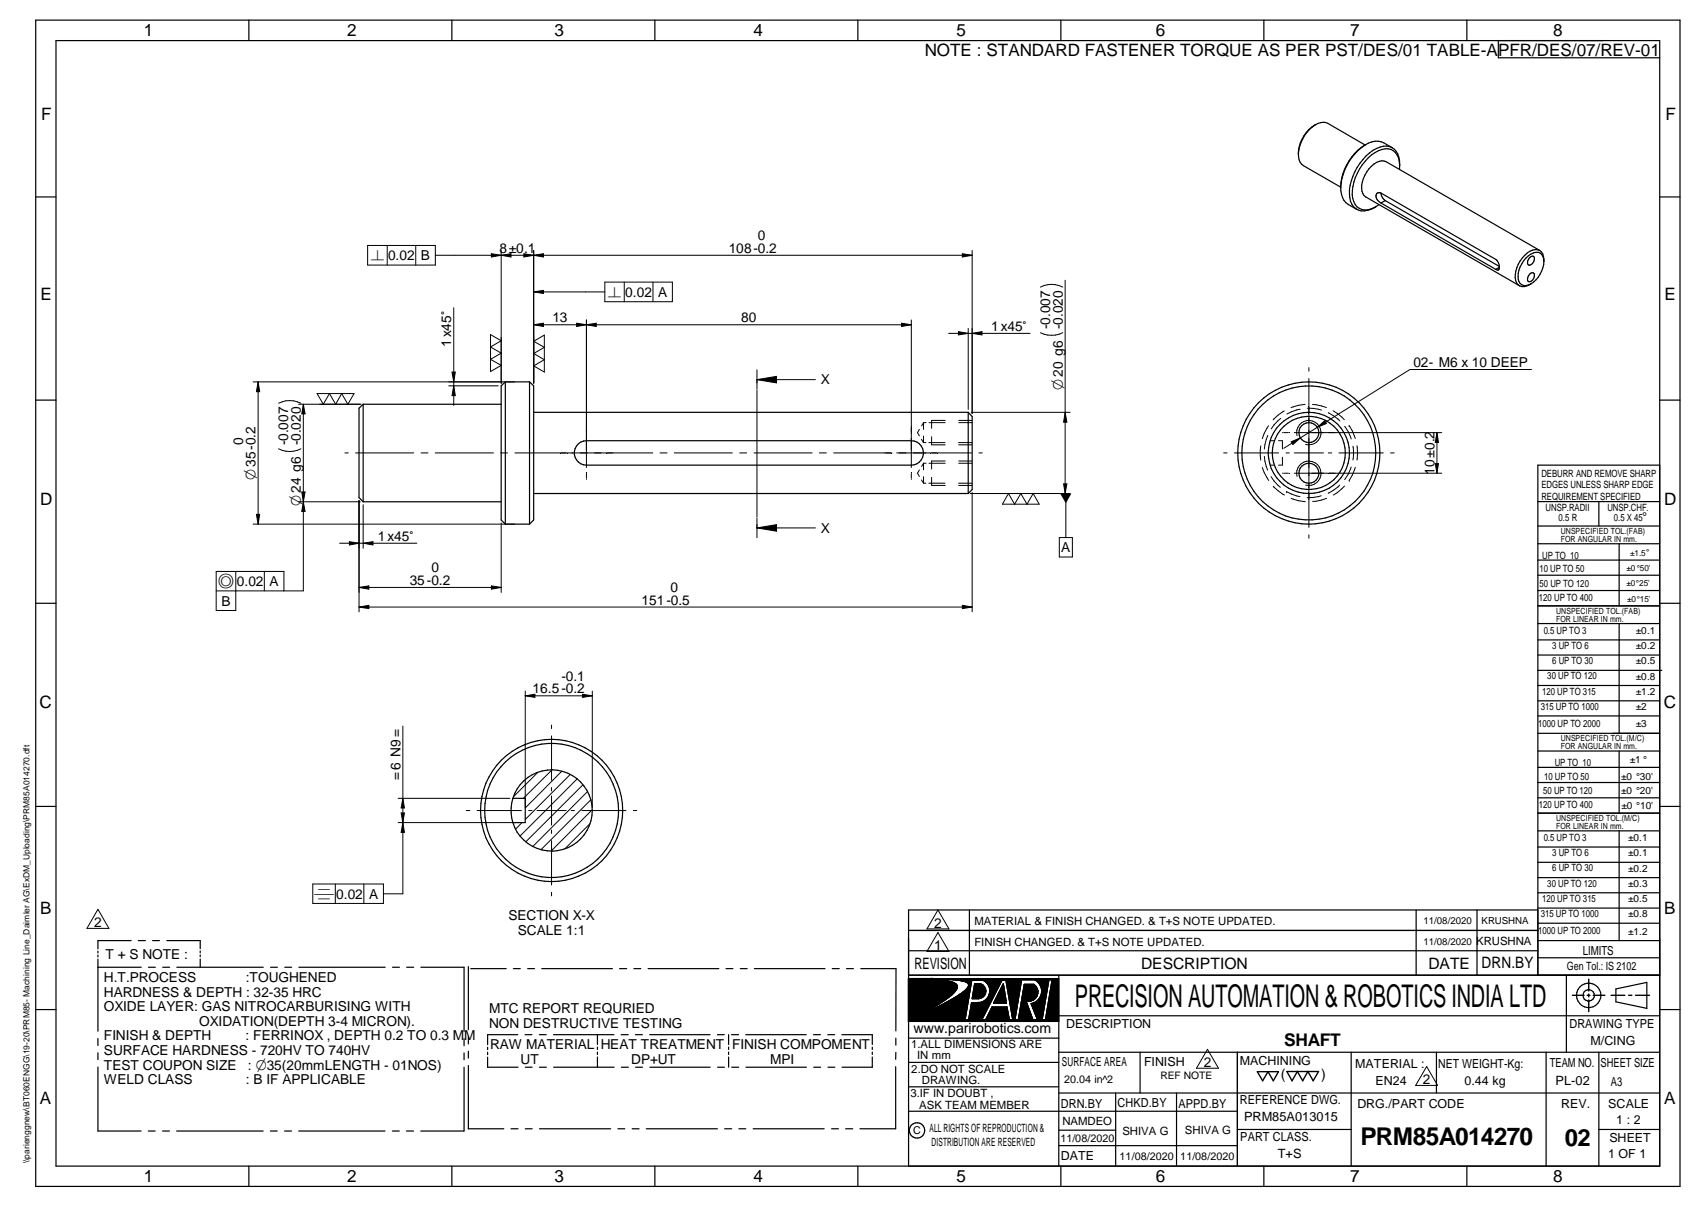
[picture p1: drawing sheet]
<svg xmlns="http://www.w3.org/2000/svg" width="420mm" height="297mm" viewBox="0 0 420 297" stroke-linecap="round" stroke-linejoin="round" font-family="sans-serif">
<g fill="none" stroke="#000" stroke-width=".3">
<path d="M8.8 5h405v287h-405zM13.8 10h395v277h-395zM61.3 5v5M111.3 5v5M161.3 5v5M211.3 5v5M261.3 5v5M311.3 5v5M361.3 5v5M369 10v4.2h39.8M324 30.6a8.6 8.6 0 0 0-4.2 7.4M336.2 35.7l-9.2-5.3a3.6 3.6 0 0 0-3.8 .9 8.7 8.7 0 0 0-3.3 8l.3 .6 .8 .9 9.2 5.3"/>
<path d="M336.2 35.7a4.5 4.5 0 0 1 4.6-.6l2.1 1.3M336.2 35.7a13.6 13.6 0 0 0-6 10.4M336.4 35.6a12.8 12.8 0 0 0-6.2 10.7M342.9 36.4a4.4 4.4 0 0 1 1.8 4.4M342.9 36.4a4.6 4.6 0 0 0-4.8 .6 13.2 13.2 0 0 0-5.7 11.6 3.5 3.5 0 0 0 5.2 2.9l1.3-.6M8.8 48.5h5M330.2 46.1a5.2 5.2 0 0 0 3.9 5.4M340.1 50a1.56 1.56 0 0 1-.9-2.5h.9l28.5 16.5a2.37 2.37 0 0 1 .7 1.8M340.1 50l28.3 16.3M340.1 47.5l.2 .8 .9 1.1M341.2 49.4l-1.1 .6M341.2 49.4l28.1 16.2"/>
<path d="M344.7 41.7a4.5 4.5 0 0 0-2.1-4.9 6.4 6.4 0 0 0-6.4 2.9 11.9 11.9 0 0 0-3 9.1 3.4 3.4 0 0 0 5.5 2.1l.9-.5M408.8 48.5h5M369.3 65.8l-.2 .6-.7-.1M369.3 65.8l-.9 .5M376.8 67.4l.3-.2h.5a1.32 1.32 0 0 1 .1 1.4 1.32 1.32 0 0 1-1.4 .6 1.52 1.52 0 0 1 .5-1.8zM376.8 63.4l.3-.3h.5a1.47 1.47 0 0 1-1.1 2.2 1.26 1.26 0 0 1 .3-1.9zM379.2 61.6l-37.8-21.8a3.3 3.3 0 0 0-3.7 1.1 6.8 6.8 0 0 0-2.1 6.8l.8 .8 37.8 21.8M379.2 61.6a2.68 2.68 0 0 1 1 2.7M379.2 61.6a3.3 3.3 0 0 0-3.7 1.2 7.2 7.2 0 0 0-2.2 6.2 2.07 2.07 0 0 0 3.4 1.1l.4-.3M380.2 64.3a1.92 1.92 0 0 0-.9-2 1.92 1.92 0 0 0-2.2 .2 6.3 6.3 0 0 0-3 6.8 1.89 1.89 0 0 0 3 .5M380.2 64.3a7 7 0 0 1-3.1 5.5M8.8 98.5h5"/>
<path d="M89.4 99.5l-1 1v22l1 1M89.4 99.5v24M89.4 99.5h34M124.4 94l-1 1v33l1 1M124.4 94v35M124.4 94h6M130.4 94v35M130.4 94l1 1v33l-1 1M408.8 98.5h5M131.4 101.5h107.1M142.4 109.2l.6-.4 1.4-.3h80a3 3 0 0 1 3 3 3 3 0 0 1-3 3h-80a3 3 0 0 1-2.8-2 3 3 0 0 1 .8-3.3zM238.5 101.5v20"/>
<path d="M238.5 101.5l.9 1v18l-.9 1M408.8 114.5h-30.1v125.5M89.4 123.5h34M124.4 129h6M131.4 121.5h107.1M378.7 123.4h30.1M378.7 133.8h30.1M378.7 137.8h30.1M378.7 129.5h30.1M393.8 123.4v6.1M398.8 133.8v15.3M8.8 148.5h5"/>
<path d="M378.7 141.6h30.1M378.7 145.3h30.1M378.7 149.1h30.1M378.7 153.5h30.1M378.7 157.5h30.1M398.8 153.5v27M408.8 148.5h5M378.7 161.2h30.1M378.7 165h30.6M378.7 168.7h30.1M378.7 172.5h30.1M378.7 176.2h30.1"/>
<path d="M8.8 198.5h5M126.3 196.5h3.1v5.9h-3.1M126.3 196.5a10.3 10.3 0 0 0 0 5.9M126.3 196.5a10 10 0 0 1 15.4-5.2 10 10 0 0 1 0 16.3 10 10 0 0 1-15.4-5.2M378.7 184.8h30.1M378.7 188.8h30.1M378.7 192.6h30.1M378.7 196.3h30.1M378.7 180.5h30.1M398.8 184.8v15.3M408.8 198.5h5M378.7 200.1h30.1"/>
<path d="M378.7 204.5h30.1M378.7 208.4h30.1M378.7 212.2h30.1M378.7 216h30.1M378.7 219.7h30.1M398.8 204.5v27M24.1 238h10.7M24.1 234.1v.4M24.1 235v.5M24.1 236.1v17.7M32.3 231.5h-8.2v2M34.1 231.5h1.7"/>
<path d="M36.6 238h1.7M37.6 231.5h1.7M40.1 238h1.7M41.1 231.5h8.2v2M43.5 238h21.3M49.3 234v.5M49.3 235v.5M49.3 236v2M66.6 238h1.7M70.1 238h1.7M73.6 238h21.3M96.7 238h1.7"/>
<path d="M100.1 238h1.8M103.7 238h10.6v15.8M115.3 237.9v15.5M115.9 238.4h8.8M126.4 238.4h1.7M130 238.4h1.6M133.4 238.4h17.4M152.6 238.4h1.7M156.1 238.4h1.7M159.6 238.4h17.4M178.8 238.4h1.7M182.3 238.4h1.7"/>
<path d="M185.8 238.4h17.4M205 238.4h1.7M208.5 238.4h1.7M212 238.4h8.7l-.1 15.3M223.8 240h185M223.8 229h154.9M223.8 234h154.9M238.7 223.9v16M260.8 240v47M348.8 223.9v16M363.8 223.9v16M378.7 223.9h-154.9v63.1"/>
<path d="M378.7 223.5h30.1M378.7 227.2h30.1M378.7 231.5h30.1M378.7 235.7h30.1M385.8 240v19M8.8 248.5h5M24.1 255.6v1.7M24.1 259.1v1.7M114.3 255.6v1.7M114.3 259.1v1.7M115.3 255.2v1.7M115.3 258.7v1.7"/>
<path d="M120.1 257.7v.6M120.1 259v.5M127.5 254.6h-7.4v2.5M129.3 254.6h1.7M132.8 254.6h1.7M136.3 254.6h14.9M147.1 254.6v2.4M147.1 257.7v.6M147.1 258.9v.6M153 254.6h1.7M156.5 254.6h1.7M160 254.6h14.9"/>
<path d="M176.7 254.6h1.7M179.4 254.6v2.4M179.4 257.7v.6M179.4 258.9v.6M180.2 254.6h1.7M183.7 254.6h14.9M200.4 254.6h1.6M203.9 254.6h1.7M207.3 254.6h7.5v2.4M214.8 257.7v.6M214.8 258.9v.6M220.6 255.5v1.7"/>
<path d="M220.6 259v1.7M223.8 255.5h37M223.8 251.4h37M223.8 240.8h37M260.8 250h148M260.8 259h148M280.8 259v10M304.7 259v28M332.8 259v28M353.8 259v10M380.8 259v28M393.8 259v28"/>
<path d="M398 243.4l7.6-1.6v6.4l-7.6-1.7zM408.8 248.5h5M24.1 262.6v15.7h10.6M36.5 278.3h1.7M40 278.3h1.7M43.5 278.3h21.3M66.6 278.3h1.7M70.1 278.3h1.7M73.6 278.3h21.2M96.6 278.3h1.7M100.1 278.3h1.7M114.3 262.6v15.7h-10.7"/>
<path d="M115.3 262.2v15.6h8.8M120.1 260.2v2.4h7.5M125.8 277.8h1.8M129.4 277.8h1.7M129.4 262.6h1.7M132.9 277.8h17.5M132.9 262.6h1.7M136.3 262.6h14.9M147.1 260.1v2.5M152.2 277.8h1.7M153 262.6h1.8M155.7 277.8h1.7"/>
<path d="M156.5 262.6h1.7M159.2 277.8h17.5M160.1 262.6h14.8M176.7 262.6h1.7M178.5 277.8h1.7M179.4 260.1v2.5M180.2 262.6h1.7M182 277.8h1.7M183.7 262.6h14.9M185.5 277.8h17.5M200.4 262.6h1.7M203.9 262.6h1.7"/>
<path d="M204.8 277.8h1.7M208.3 277.8h1.7M214.8 260.1v2.5h-7.4M220.6 262.5v15.3h-8.8M223.8 261.5h37M223.8 267.5h37M223.8 273.5h80.9M260.8 269h148M260.8 278.1h14M274.8 269v18M289.8 269v18M304.7 278h28.1"/>
<path d="M393.8 278h15M61.3 287v5M111.3 287v5M161.3 287v5M211.3 287v5M260.8 281.9h43.9M261.3 287v5M311.3 287v5M361.3 287v5"/>
<circle cx="322.3" cy="111.5" r="16.5"/>
<circle cx="322.3" cy="111.5" r="17.5"/>
<circle cx="322.3" cy="111.5" r="9"/>
<circle cx="322.4" cy="116.5" r="2.46"/>
<circle cx="322.4" cy="111.5" r="10"/>
<circle cx="322.4" cy="106.5" r="2.45"/>
<circle cx="135.9" cy="199.4" r="16.5"/>
<circle cx="135.9" cy="199.5" r="17.5"/>
<circle cx="391.3" cy="244.9" r="1.41"/>
<circle cx="391.3" cy="245" r="3"/>
<circle cx="225.9" cy="278.2" r="1.89"/>
</g>
<g fill="none" stroke="#000" stroke-width=".34">
<path d="M226.4 249.9l-2.6 1.5M226.9 249.6l-.2 .2M227.8 249.1l-.3 .2M229.3 240.8l1.5 .2M229.3 240.8l4.3 .7M229.3 240.8l5.6 .3M229.6 240.8l.4 .1M230 240.9l3.6 .1M230 240.9l-6.2-.1v10.6M230.8 241l2.8 .5M230.8 241l.5 .1M231 247.2l-7.2 4.2"/>
<path d="M231.4 247.6l-.3 .2M231.7 247.4l-.3 .2M232 241.2h.3M233.3 241h.3M233.6 241.5l.7 .1M233.6 241l1.2 .1M233.8 241.5l.2 .1M234.3 241.6l1.1 .5 .3 .5M234.3 241.6l1.1 .6M234.5 244.7l-3.6 2.6-2.8 1.7M234.8 241.1l2.9 .5M234.9 241.1l2.8 .5"/>
<path d="M234.9 245.7l-5 2.7-6.1 3M235 245.7l-5.3 2.8-5.9 2.9M235.4 243.7l-1.1 1.2-3.1 2.2M235.4 243.7l-.4 .5M235.5 243.5l-.1 .2M235.6 242.4l.1 .2M235.6 243.4l-.1 .1M235.7 242.6l-.2 .9M235.7 242.6l-.3 1.1M236 245l-1 .7M236 245l-1.1 .7M237.5 243.9l-1.5 1.1"/>
<path d="M237.7 241.6l.8 .4M237.7 241.6l.8 .4 .1 .3M238.3 243.2l-.8 .7M238.4 243l-.1 .1M238.4 241.9l.1 .1M238.5 242.9l-.1 .1M238.5 242.9l-.9 .9M238.5 242l.1 .6M238.5 242.7v.2M238.6 242.5l-.1 .2M239.3 241.2h2.8a2.94 2.94 0 0 1 1.7 3 2.94 2.94 0 0 1-2.2 2.5l-2.3 .1-.7 4.2h-1zM240.1 242.1h1.4a1.85 1.85 0 0 1 1.2 2.1 1.85 1.85 0 0 1-1.7 1.5h-1.5z"/>
<path d="M246.7 241.2h1.1l1.7 9.8h-.9l-.6-3.1h-3.7l-1.5 3.1h-1zM247.1 242.2l.8 4.7h-3.2zM251.6 241.1h3.2a3.2 3.2 0 0 1 1.7 3.3 3.2 3.2 0 0 1-2.5 2.6l1.6 4h-1.2l-1.8-4.7a2.25 2.25 0 0 0 2.8-1.2 2.25 2.25 0 0 0-.8-2.8h-2.3l-1.5 8.7h-.9zM258.3 241.1h.9l-1.7 9.9h-.9zM387.3 244.9h2.8M390.9 244.9h.7M391.3 241v2.9M391.3 244.6v.7M391.3 246.1v2.9M392.4 244.9h2.9M396.8 244.9h3.4M401.1 244.9h.8"/>
<path d="M402.8 244.9h3.5M309.7 263.7h5.2l-1.3 2.3-1.3-2.3-1.3 2.3zM316.9 263.7h7.8l-1.3 2.3-1.3-2.3-1.3 2.3-1.3-2.3-1.3 2.3z"/>
</g>
<g fill="#000">
<path d="M121 62.4l2.4 .4-2.4 .4zM123.4 62.8l2.4-.4v.8zM129 62.4l2.4 .4-2.4 .4zM131.4 62.8l2.4-.4v.8zM131.4 79.9l2.4-.4v.8zM131.4 71.8l2.4-.3v.7zM142 79.5l2.4 .4-2.4 .4zM144.4 79.9l2.4-.4v.8zM222 79.5l2.4 .4-2.4 .4zM237 62.4l2.4 .4-2.4 .4zM63.6 94l.4 2.4h-.8zM111.3 91.6h.8l-.4 2.4z"/>
<path d="M111.7 95l.4 2.4h-.8zM186.4 93.4l4.9-.8v1.6zM236 81.6l2.5 .4-2.5 .4zM239.4 82l2.4-.4v.8zM74.7 99.5l.4 2.4h-.8zM261.9 119.1h.9l-.5 2.4zM262.3 101.5l.5 2.4h-.9zM318 108.7l2.2-.9-1.8 1.6zM324.4 105.2l1.9-1.7 .4 .7zM353.5 114.1h.8l-.4 2.4zM353.9 106.5l.4 2.4h-.8zM63.2 126.6h.8l-.4 2.4z"/>
<path d="M74.3 121.1h.8l-.4 2.4zM74.7 123.5l.4 2.4h-.8zM86.1 133.3l2.3 .4-2.3 .4zM89.4 133.7l2.5-.4v.8zM186.4 129.9l4.9-.8v1.6zM261.1 121.5h2.8l-1.4 2.4zM88.4 144.6l2.4-.4v.8zM88.4 149.4l2.4-.4v.8zM121 144.2l2.4 .4-2.4 .4zM237 149l2.4 .4-2.4 .4zM129.4 171.2l2.3-.3v.7zM143.5 170.9l2.4 .3-2.4 .4z"/>
<path d="M99.2 196.5l.4 2.3h-.8zM98.8 200.1h.8l-.4 2.3zM99.2 202.4l.4 2.5h-.8zM247.1 242.2l.8 4.7h-3.2z"/>
<path d="M223.8 240.8h5.5l4.1 .6a2.33 2.33 0 0 1 2.3 1.5l-.6 1.2-2.2 1.9-3.2 2-5.9 3.4z" fill-rule="evenodd"/>
<path d="M229.3 240.8l7.2 .5 1.8 .5 .3 .3v.5l-.4 .7-.8 .7-2.4 1.7-5.3 2.8-5.9 2.9h37v-10.6zM246.7 241.2h1.1l1.7 9.8h-.9l-.6-3.1h-3.7l-1.5 3.1h-1zM239.3 241.2h2.8a2.94 2.94 0 0 1 1.7 3 2.94 2.94 0 0 1-2.2 2.5l-2.3 .1-.7 4.2h-1zM251.6 241.1h3.2a3.2 3.2 0 0 1 1.7 3.3 3.2 3.2 0 0 1-2.5 2.6l1.6 4h-1.2l-1.8-4.7a2.25 2.25 0 0 0 2.8-1.2 2.25 2.25 0 0 0-.8-2.8h-2.3l-1.5 8.7h-.9zM258.3 241.1h.9l-1.7 9.9h-.9z" fill-rule="evenodd"/>
<path d="M240.1 242.1h1.4a1.85 1.85 0 0 1 1.2 2.1 1.85 1.85 0 0 1-1.7 1.5h-1.5z" fill-rule="evenodd"/>
</g>
<g fill="#000">
<circle cx="235.4" cy="242.2" r=".17"/>
<circle cx="235.5" cy="242.3" r=".17"/>
<circle cx="238.4" cy="241.9" r=".17"/>
</g>
<g fill="none" stroke="#000" stroke-width=".25">
<path d="M90.5 60.4h16.7v4.8h-16.7zM95.4 60.4v4.8M102.4 60.4v4.8M107.2 62.8h132.2M111.7 75.7v24.1M121 62.4l2.4 .4-2.4 .4zM123.4 61.6v32.8M123.4 62.8l2.4-.4v.8zM129 62.4l2.4 .4-2.4 .4zM131.4 61.6v32.8M131.4 62.8l2.4-.4v.8zM131.4 71.8l2.4-.3v.7z"/>
<path d="M131.4 79.9l2.4-.4v.8zM131.4 79.9h93M131.4 71.8h17.6M142 79.5l2.4 .4-2.4 .4zM144.4 78.7v36.4M144.4 79.9l2.4-.4v.8zM149 69.4h16.6v4.9h-16.6zM153.7 69.4v4.9M160.8 69.4v4.9M222 79.5l2.4 .4-2.4 .4zM224.4 78.7v36.4M237 62.4l2.4 .4-2.4 .4z"/>
<path d="M239.4 61.6v40.2M256.2 70.7a5.9 5.9 0 0 1 5.5 0M262.3 69v52.5M62.3 94h64.4M63.6 94l.4 2.4h-.8zM63.6 94v35M68.6 99.2a6.3 6.3 0 0 1 5.5 0M73.5 99.5h15.4M74.7 99.5l.4 2.4h-.8zM74.7 99.5v45.9h-21.5M78.1 96.9h9.1l-1.5 2.6-1.6-2.6-1.4 2.6-1.6-2.6-1.5 2.6zM110.5 95h12.2"/>
<path d="M111.3 91.6h.8l-.4 2.4zM111.7 95l.4 2.4h-.8zM120.8 82.3l2.6 1.6-2.6 1.5 2.6 1.5-2.6 1.5 2.6 1.5-2.6 1.5zM131.4 84l2.7-1.5v9.1l-2.7-1.6 2.7-1.5-2.7-1.5 2.7-1.5zM186.4 91v4.8M186.4 96.1v31.2M186.4 93.4h14.4M186.4 93.4l4.9-.8v1.6zM233.6 82h20.1M236 81.6l2.5 .4-2.5 .4zM238.5 80.8v20M239.4 82l2.4-.4v.8z"/>
<path d="M256.2 81.9a6.3 6.3 0 0 0 5.5 0M321.4 99.5l-1.5 .2-1.9 .6M322.4 90.5v.9M322.4 93.1v36.7M323.2 99.5l3.5 .8M377.2 90.9h-30l-22.8 14.3M68.6 110.4a5.9 5.9 0 0 0 5.5 0M85 111.5h.8M87.6 111.5h14.3M103.7 111.5h1.7M107.2 111.5h14.3M123.3 111.5h1.7"/>
<path d="M126.8 111.5h34M144.4 116.5v1.2M144.4 117.9v.1M162.5 111.5h1.8M166.1 111.5h14.3M182.2 111.5h1.7M185.7 111.5h14.3M201.8 111.5h1.7M205.3 111.5h14.4M220.8 111.5h18.5M224.4 116.5v1.2M224.4 117.9v.1"/>
<path d="M226.4 115.7l-.4 .8 .4 .8M226.4 105.7l-.4 .8 .4 .8M226.9 118.1l.5 .8M226.9 108.1l.5 .8M227.4 104v1.7M227.4 107.3v1.6M227.4 114v1.6M227.4 117.3v1.6M227.4 118.9h.6M227.4 114h.7M227.4 114l-.4 .8M227.4 108.9h.6"/>
<path d="M227.4 104h.7M227.4 104l-.4 .8M228.8 118.9h3.9M228.8 108.9h3.9M228.8 114h4M228.8 104h4M229.4 117.5v2h3.4M229.4 107.5v2h3.4M232.8 113.5h-3.4v1.9M232.8 103.5h-3.4v1.9M236.1 118.9h3.3M236.1 108.9h3.3"/>
<path d="M236.1 114h3.3M236.1 104h3.3M236.1 119.5h3.3M236.1 113.5h3.3M236.1 109.5h3.3M236.1 103.5h3.3M239.2 101.5h24.4M241.1 111.5h.8M261.9 119.1h.9l-.5 2.4zM262.3 101.5l.5 2.4h-.9zM301.4 111.5h.8M304 111.5h10.9"/>
<path d="M310.5 109.7l-.1 1 .1 2.5M310.9 115.1l.5 1.2 1.1 1.9M311.4 112.3l.1 1.2 .7 2.2M312.2 107.1l-.7 2.3-.1 1.1M312.4 104.8l-1 1.8-.5 1.3M312.8 114.5h1M312.8 108.5h1M313 117.3l.8 1.1 1.5 1.5M313.6 119.7l1.2 1.1 1.5 1M314.9 108.5h.9v2M315.4 103l-1.6 1.6-.7 .9M315.8 112.5v2h-.9"/>
<path d="M315.8 106.5h.1M315.8 116.5h.1M316.1 106.5h1.2M316.1 116.5h1.2M316.3 101.1l-1.5 1.1-1.2 1.1M316.7 111.5h.8M318 108.7l2.2-.9-1.8 1.6zM318.8 111.5h7.2M318.8 106.5h36.3M318.8 116.5h36.3M319.4 117.3a3 3 0 0 1 2.7-3.8 3 3 0 0 1 3.2 3.2 3 3 0 0 1-3.7 2.7M319.4 107.2a3 3 0 0 1 2.7-3.7 3 3 0 0 1 3.2 3.3 3 3 0 0 1-3.7 2.6"/>
<path d="M320.2 100.7l-2.2 .6-1.1 .6M322 100.5h1.4l2 .4M324.4 105.2l-8.2 5.1M324.4 105.2l1.9-1.7 .4 .7zM327.1 111.5h.9M327.1 101.6l2.9 2M328.3 101.1l1 .6 1.8 1.6M329.8 111.5h10.9M329.9 119.4l-1.5 1.2-1.3 .8M331.1 119.6l-1.8 1.6-.9 .6M331.2 104.9l.9 1.4 .7 1.7M332.3 104.7h.1"/>
<path d="M332.3 118.2h.1M332.3 104.8l.7 1.2 .8 1.9M332.8 114.9l-.7 1.8-.9 1.3M333.2 109.8l.2 1.7-.2 1.7M333.8 115l-.8 2-.7 1.2M334.2 109.7l.1 1.8-.1 1.7M342.5 111.5h.9M353.5 114.1h.8l-.4 2.4zM353.9 106.5l.4 2.4h-.8zM353.9 106.5v10M62.3 129h64.4M63.2 126.6h.8l-.4 2.4z"/>
<path d="M73.5 123.5h15.2M74.3 121.1h.8l-.4 2.4zM74.7 123.5l.4 2.4h-.8zM83.6 133.7h19M86.1 133.3l2.3 .4-2.3 .4zM88.4 123.2v27.4M89.4 124.2v10.7M89.4 133.7l2.5-.4v.8zM123.4 128.7v17.1M186.4 127.5v4.8M186.4 129.9l4.9-.8v1.6zM186.4 129.9h14.4"/>
<path d="M239 121.5h24.6M239.4 121.2v29.4M248.4 121.5l1.5 2.6 1.5-2.6 1.5 2.6 1.6-2.6 1.4 2.6h-9zM260.9 132.3h3.2v4.8h-3.2zM262.5 121.5v10.8M316.9 121h.1M316.9 121l1.1 .6 2.2 .6M318 122.6l1.9 .6 1.6 .2M322.4 131.6v.9M325.4 122l-2 .4-1.5 .1M326.7 122.6l-1.2 .5-2.2 .3M58.1 140.6v9.6h-4.9v-9.6h16.7v4.8"/>
<path d="M65.1 140.6v4.8M88.4 144.6l2.4-.4v.8zM88.4 149.4l2.4-.4v.8zM88.4 144.6h35M88.4 149.4h151M121 144.2l2.4 .4-2.4 .4zM237 149l2.4 .4-2.4 .4zM99.2 178.7v41.3h-4.8M129.4 170.1v28.7M129.4 171.2l2.3-.3v.7zM129.4 171.2h16.5M135.8 178.4v.9"/>
<path d="M143.5 170.9l2.4 .3-2.4 .4zM145.9 170.1v28.7M98 196.5h27.6M99.2 196.5l.4 2.3h-.8zM114.8 199.5h.9M117.5 199.5h10.9M130.2 199.5h.9M132.2 199.5h7.2M132.5 190l-6.1 6.1M135.8 181.1v10.9M135.8 193.8v.8M135.8 195.9v7.2"/>
<path d="M135.9 189.5l-7 7M138.4 189.8l-9 9M140.5 190.6l-11.1 11.1M140.7 199.5h.8M142.1 191.7l-14 14M143.3 199.5h10.9M143.6 193.1l-14.1 14.1M144.7 194.8l-13.5 13.5M145.5 196.8l-12.2 12.3M145.8 199.3l-10.1 10.2M156 199.5h.8M77 217.6h17.4v4.7h-17.4z"/>
<path d="M82.6 217.6v4.7M89.6 217.6v4.7M98 202.4h29.1M98.8 200.1h.8l-.4 2.3zM99.2 202.4l.4 2.5h-.8zM128.6 202.4l-1.6 1.6M135.8 204.3v.8M135.8 206.9v10.9M135.8 219.6v.9M145.3 202.7l-6.2 6.2M24.1 223.8l2.7 4.7h-5.4zM231 229.5l2.7 4.6h-5.4z"/>
<path d="M231 223.9l2.7 4.7h-5.4zM297.4 258.2l2.7 4.7h-5.4zM351.4 262.5l2.7 4.6h-5.5z"/>
</g>
<text font-size="7.7" x="264.7" y="247.9">PRECISION AUTOMATION &amp; ROBOTICS INDIA LTD</text>
<text font-size="6" x="335.1" y="281.7">PRM85A014270</text>
<text font-size="5.9" x="385.4" y="282.1">02</text>
<text font-size="4.3" x="316.3" y="257.4">SHAFT</text>
<g font-size="4.2">
<text x="35.4" y="9">1</text>
<text x="85.5" y="8.9">2</text>
<text x="136.6" y="9">3</text>
<text x="185.6" y="9">4</text>
<text x="235.6" y="9">5</text>
<text x="284.6" y="8.8">6</text>
<text x="332.6" y="9">7</text>
<text x="382.6" y="9">8</text>
<text x="227.7" y="13.8">NOTE : STANDARD FASTENER TORQUE AS PER PST/DES/01 TABLE-A</text>
<text x="369" y="13.7">PFR/DES/07/REV-01</text>
<text x="10.1" y="29.6">F</text>
<text x="410.2" y="29.6">F</text>
<text x="9.9" y="73.9">E</text>
<text x="409.9" y="73.9">E</text>
<text x="9.9" y="124.2">D</text>
<text x="409.9" y="124.2">D</text>
<text x="9.7" y="174.3">C</text>
<text x="409.7" y="174.3">C</text>
<text x="9.9" y="225">B</text>
<text x="409.8" y="225">B</text>
<text x="9.8" y="271.7">A</text>
<text x="409.8" y="271.7">A</text>
<text x="35.4" y="291">1</text>
<text x="85.5" y="290.9">2</text>
<text x="136.6" y="291">3</text>
<text x="185.6" y="291">4</text>
<text x="235.6" y="291">5</text>
<text x="284.6" y="290.8">6</text>
<text x="332.6" y="291">7</text>
<text x="382.6" y="291">8</text>
</g>
<g font-size="3.9">
<text x="225.2" y="238.6">REVISION</text>
<text x="281" y="238.6">DESCRIPTION</text>
<text x="351.8" y="238.4">DATE</text>
<text x="364.9" y="238.3">DRN.BY</text>
</g>
<g font-size="3.7">
<text x="91.3" y="64">n</text>
<text x="149.7" y="73">n</text>
<text x="261.7" y="96" transform="rotate(-90 261.7 96)">O20 g6</text>
<text x="62.9" y="118.1" transform="rotate(-90 62.9 118.1)">O35-0.2</text>
<text x="74.1" y="124.5" transform="rotate(-90 74.1 124.5)">O24 g6</text>
<text x="53.7" y="144.2">a</text>
<text x="77.3" y="221.1">d</text>
</g>
<g font-size="3.5">
<text x="224.9" y="254.3">www.parirobotics.com</text>
<text x="315.4" y="265.6">(</text>
<text x="325.4" y="265.6">)</text>
</g>
<g font-size="3.4">
<text x="186.7" y="59.1">0</text>
<text x="95.6" y="64">0.02 B</text>
<text x="123" y="62.2">8±0.1</text>
<text x="179.5" y="62.2">108-0.2</text>
<text x="154" y="73">0.02 A</text>
<text x="136" y="79.3">13</text>
<text x="182.6" y="79.3">80</text>
<text x="244.1" y="81.4">1x45v</text>
<text x="258.6" y="81" transform="rotate(-90 258.6 81)">-0.007</text>
<text x="261.7" y="81" transform="rotate(-90 261.7 81)">-0.020</text>
<text x="111.1" y="85.3" transform="rotate(-90 111.1 85.3)">1x45v</text>
<text x="202.2" y="94.6">X</text>
<text x="348.1" y="90.3">02- M6 x 10 DEEP</text>
<text x="59.8" y="109.6" transform="rotate(-90 59.8 109.6)">0</text>
<text x="71" y="109.6" transform="rotate(-90 71 109.6)">-0.007</text>
<text x="74.1" y="109.6" transform="rotate(-90 74.1 109.6)">-0.020</text>
<text x="353.3" y="116.8" transform="rotate(-90 353.3 116.8)">10±0.2</text>
<text x="202.2" y="131.1">X</text>
<text x="93.1" y="133.1">1x45v</text>
<text x="261.4" y="135.9">A</text>
<text x="100.9" y="144">35-0.2</text>
<text x="106.2" y="140.9">0</text>
<text x="54.6" y="149">B</text>
<text x="58.3" y="144.2">0.02 A</text>
<text x="158" y="148.8">151-0.5</text>
<text x="165.2" y="145.7">0</text>
<text x="138.2" y="167.5">-0.1</text>
<text x="131.2" y="170.6">16.5-0.2</text>
<text x="98.6" y="191.9" transform="rotate(-90 98.6 191.9)">=6 N9=</text>
<text x="82.8" y="221.1">0.02 A</text>
<text x="125.2" y="226.4">SECTION X-X</text>
<text x="23.2" y="228.1">2</text>
<text x="127.5" y="230">SCALE 1:1</text>
<text x="230.1" y="233.8">1</text>
<text x="230.1" y="228.3">2</text>
<text x="26" y="236.1">T + S NOTE :</text>
<text x="25.6" y="241.6">H.T.PROCESS</text>
<text x="25.6" y="245.2">HARDNESS &amp; DEPTH : 32-35 HRC</text>
<text x="60.5" y="241.6">:TOUGHENED</text>
<text x="25.6" y="248.8">OXIDE LAYER: GAS NITROCARBURISING WITH</text>
<text x="120.5" y="249.3">MTC REPORT REQURIED</text>
<text x="25.6" y="256">FINISH &amp; DEPTH</text>
<text x="49.1" y="252.4">OXIDATION(DEPTH 3-4 MICRON).</text>
<text x="60.5" y="256">: FERRINOX , DEPTH 0.2 TO 0.3 MM</text>
<text x="120.5" y="252.9">NON DESTRUCTIVE TESTING</text>
<text x="25.6" y="259.6">SURFACE HARDNESS - 720HV TO 740HV</text>
<text x="25.6" y="263.2">TEST COUPON SIZE</text>
<text x="61.1" y="263.2">: O35(20mmLENGTH - 01NOS)</text>
<text x="120.7" y="258.3">RAW MATERIAL HEAT TREATMENT FINISH COMPOMENT</text>
<text x="128.2" y="261.9">UT</text>
<text x="155.4" y="261.9">DP+UT</text>
<text x="189.6" y="261.9">MPI</text>
<text x="296.4" y="262.6">2</text>
<text x="25.6" y="266.8">WELD CLASS</text>
<text x="60.5" y="266.8">: B IF APPLICABLE</text>
<text x="350.4" y="266.8">2</text>
</g>
<g font-size="3.1">
<text x="404.4" y="128.3">°</text>
<text x="389.8" y="234.9">LIMITS</text>
<text x="262.6" y="253">DESCRIPTION</text>
<text x="386.5" y="253">DRAWING TYPE</text>
<text x="391.7" y="257.1">M/CING</text>
<text x="261.5" y="262.3">SURFACE AREA</text>
<text x="281.8" y="262.3">FINISH</text>
<text x="305.4" y="262.2">MACHINING</text>
<text x="333.8" y="262.8">MATERIAL :</text>
<text x="354.2" y="262.7">NET WEIGHT-Kg:</text>
<text x="381.7" y="262.6">TEAM NO.</text>
<text x="394.2" y="262.6">SHEET SIZE</text>
<text x="338.8" y="267.1">EN24</text>
<text x="360.7" y="267">0.44 kg</text>
<text x="383.1" y="267.1">PL-02</text>
<text x="396.7" y="267.4">A3</text>
<text x="261.3" y="272.6">DRN.BY</text>
<text x="275.2" y="272.5">CHKD.BY</text>
<text x="290.3" y="272.7">APPD.BY</text>
<text x="305.4" y="271.8">REFERENCE DWG.</text>
<text x="306.4" y="275.9">PRM85A013015</text>
<text x="334.3" y="272.8">DRG./PART CODE</text>
<text x="384.5" y="272.7">REV.</text>
<text x="396.1" y="272.6">SCALE</text>
<text x="305.5" y="280.8">PART CLASS.</text>
<text x="396.4" y="281.1">SHEET</text>
<text x="398.1" y="276.5">1 : 2</text>
<text x="261.3" y="285.6">DATE</text>
<text x="314.7" y="284.9">T+S</text>
<text x="396.1" y="284.9">1 OF 1</text>
</g>
<g font-size="2.8">
<text x="240" y="227.7">MATERIAL &amp; FINISH CHANGED. &amp; T+S NOTE UPDATED.</text>
<text x="240" y="232.8">FINISH CHANGED. &amp; T+S NOTE UPDATED.</text>
<text x="363.5" y="232.6">KRUSHNA</text>
<text x="385.9" y="238.7">Gen Tol.: IS 2102</text>
<text x="224.4" y="257.9">1.ALL DIMENSIONS ARE</text>
<text x="224.4" y="264">2.DO NOT SCALE</text>
<text x="225.9" y="260.7">IN mm</text>
<text x="227.1" y="266.8">DRAWING.</text>
<text x="224.2" y="270">3.IF IN DOUBT ,</text>
<text x="226.4" y="272.8">ASK TEAM MEMBER</text>
<text x="228.9" y="278.7">ALL RIGHTS OF REPRODUCTION &amp;</text>
<text x="261.7" y="276.8">NAMDEO</text>
<text x="276.4" y="279.2">SHIVA G</text>
<text x="291.8" y="279.1">SHIVA G</text>
<text x="229.4" y="282.1">DISTRIBUTION ARE RESERVED</text>
</g>
<g font-size="2.7">
<text x="262.1" y="266.5">20.04 in^2</text>
<text x="224.9" y="279.2">C</text>
<text x="261.1" y="281">11/08/2020</text>
<text x="275.7" y="285.5">11/08/2020 11/08/2020</text>
</g>
<g font-size="2.5">
<text x="379.6" y="117.4">DEBURR AND REMOVE SHARP</text>
<text x="379.6" y="120.2">EDGES UNLESS SHARP EDGE</text>
<text x="379.6" y="123">REQUIREMENT SPECIFIED</text>
<text x="380.7" y="125.9">UNSP.RADII</text>
<text x="395.9" y="125.8">UNSP.CHF.</text>
<text x="383.9" y="128.3">0.5 R</text>
<text x="397.5" y="128.2">0.5 X 45</text>
<text x="379.8" y="137.5">UP TO 10</text>
<text x="379.1" y="140.9">10 UP TO 50</text>
<text x="379" y="147.9">120 UP TO 400</text>
<text x="379.2" y="144.4">50 UP TO 120</text>
<text x="380.2" y="155.9">0.5 UP TO 3</text>
<text x="402.9" y="156">±0.1</text>
<text x="382.3" y="159.7">3 UP TO 6</text>
<text x="402.9" y="159.7">±0.2</text>
<text x="381.1" y="167.2">30 UP TO 120</text>
<text x="382.3" y="163.4">6 UP TO 30</text>
<text x="402.9" y="163.5">±0.5</text>
<text x="402.9" y="167.3">±0.8</text>
<text x="379.8" y="170.9">120 UP TO 315</text>
<text x="402.9" y="171">±1.2</text>
<text x="378.8" y="178.9">1000 UP TO 2000</text>
<text x="379.5" y="174.7">315 UP TO 1000</text>
<text x="402.9" y="174.8">±2</text>
<text x="402.9" y="179">±3</text>
<text x="380.3" y="192">10 UP TO 50</text>
<text x="382.9" y="188.6">UP TO 10</text>
<text x="399.3" y="191.9">±0 °30'</text>
<text x="401.4" y="187.7">±1 °</text>
<text x="380.1" y="195.4">50 UP TO 120</text>
<text x="399.3" y="195.3">±0 °20'</text>
<text x="379" y="198.9">120 UP TO 400</text>
<text x="399.3" y="199.1">±0 °10'</text>
<text x="380.2" y="206.9">0.5 UP TO 3</text>
<text x="401" y="207">±0.1</text>
<text x="382.3" y="210.7">3 UP TO 6</text>
<text x="382.3" y="214.4">6 UP TO 30</text>
<text x="401" y="210.7">±0.1</text>
<text x="401" y="214.5">±0.2</text>
<text x="379.8" y="222">120 UP TO 315</text>
<text x="381.1" y="218.2">30 UP TO 120</text>
<text x="401" y="218.2">±0.3</text>
<text x="401" y="222">±0.5</text>
<text x="379.5" y="225.7">315 UP TO 1000</text>
<text x="401" y="225.8">±0.8</text>
<text x="378.8" y="230">1000 UP TO 2000</text>
<text x="401" y="230">±1.2</text>
<text x="285.8" y="265.6">REF NOTE</text>
</g>
<g font-size="2.4">
<text x="350.6" y="227.3">11/08/2020</text>
<text x="364.9" y="227.4">KRUSHNA</text>
<text x="350.6" y="232.5">11/08/2020</text>
</g>
<g font-size="2.1">
<text x="384.4" y="131.3">UNSPECIFIED TOL.(FAB)</text>
<text x="384.4" y="133.4">FOR ANGULAR IN mm.</text>
<text x="401.5" y="136.9">±1.5°</text>
<text x="400.5" y="140.6">±0 °50'</text>
<text x="400.6" y="144.3">±0°25'</text>
<text x="400.7" y="148">±0°15'</text>
<text x="383.2" y="151">UNSPECIFIED TOL.(FAB)</text>
<text x="383.2" y="153.1">FOR LINEAR IN mm.</text>
<text x="384.4" y="182.3">UNSPECIFIED TOL.(M/C)</text>
<text x="384.4" y="184.4">FOR ANGULAR IN mm.</text>
<text x="383.2" y="202">UNSPECIFIED TOL.(M/C)</text>
<text x="383.2" y="204.1">FOR LINEAR IN mm.</text>
<text x="7.2" y="286.3" transform="rotate(-90 7.2 286.3)">\\parienggnew\BT060ENGG\19-20\PRM85- Machining Line_Daimler AG\ExDM_Uploading\PRM85A014270.dft</text>
</g>
</svg>
